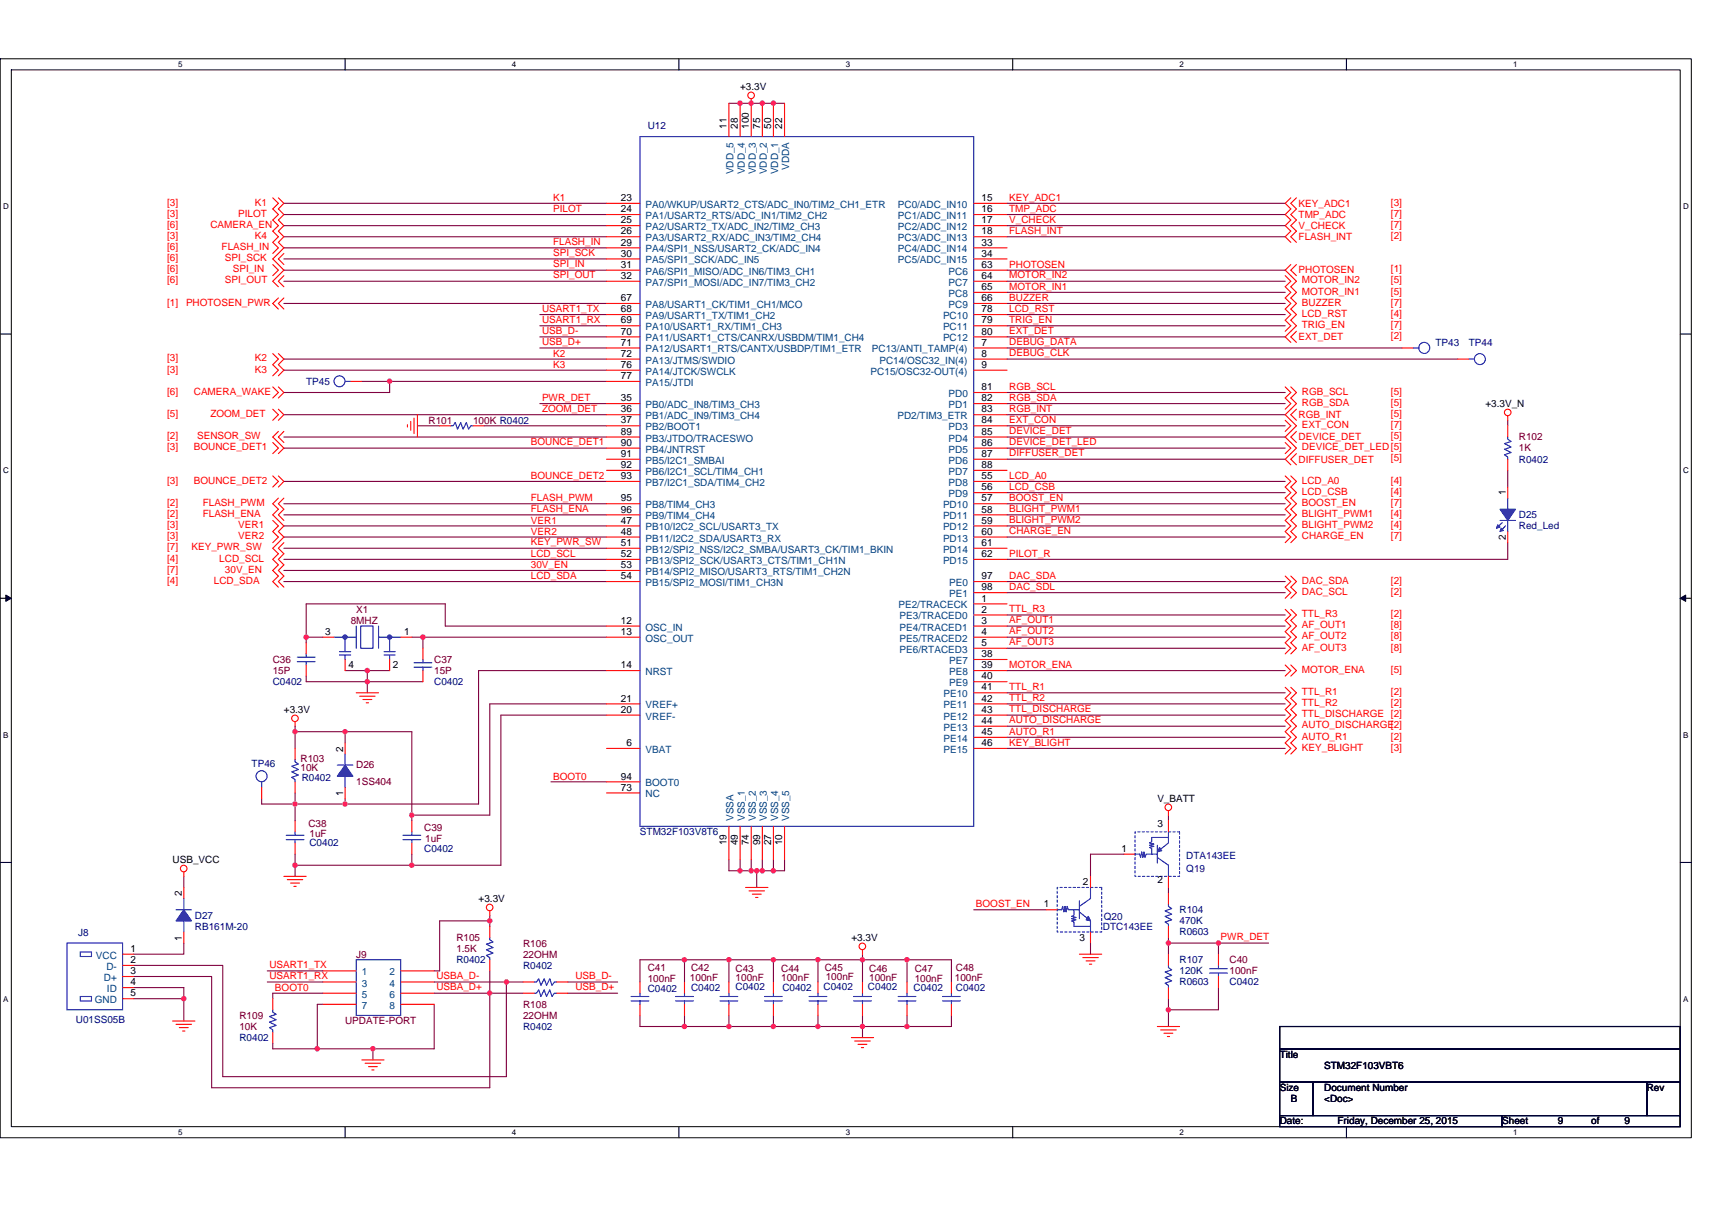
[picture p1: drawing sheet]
<svg xmlns="http://www.w3.org/2000/svg" width="297mm" height="210mm" viewBox="0 0 297 210" stroke-linecap="round" stroke-linejoin="round" font-family="sans-serif">
<path d="M0 10.2h293.5v187.2h-293.5zM2 12.1h289.5v183.4h-289.5z" fill="none" stroke="#000" stroke-width=".17"/>
<g fill="#fff">
<path d="M30.9 10.4h.8v1.6h-.8z"/>
<path d="M30.9 195.7h.8v1.6h-.8z"/>
</g>
<path d="M59.9 10.2v1.9M59.9 195.5v1.9" fill="none" stroke="#000" stroke-width=".19"/>
<g fill="#fff">
<path d="M88.8 10.4h.8v1.6h-.8z"/>
<path d="M88.8 195.7h.8v1.6h-.8z"/>
</g>
<path d="M117.8 10.2v1.9M117.8 195.5v1.9" fill="none" stroke="#000" stroke-width=".19"/>
<g fill="#fff">
<path d="M146.7 10.4h.8v1.6h-.8z"/>
<path d="M146.7 195.7h.8v1.6h-.8z"/>
</g>
<path d="M175.7 10.2v1.9M175.7 195.5v1.9" fill="none" stroke="#000" stroke-width=".19"/>
<g fill="#fff">
<path d="M204.7 10.4h.7v1.6h-.7z"/>
<path d="M204.7 195.7h.7v1.6h-.7z"/>
</g>
<path d="M233.6 10.2v1.9M233.6 195.5v1.9" fill="none" stroke="#000" stroke-width=".19"/>
<g fill="#fff">
<path d="M262.6 10.4h.7v1.6h-.7z"/>
<path d="M262.6 195.7h.7v1.6h-.7z"/>
<path d="M.5 35.1h1v1.5h-1z"/>
<path d="M292 35.1h1v1.5h-1z"/>
<path d="M.5 80.9h1v1.5h-1z"/>
<path d="M292 80.9h1v1.5h-1z"/>
</g>
<path d="M0 58h2M291.5 58h2" fill="none" stroke="#000" stroke-width=".19"/>
<g fill="#fff">
<path d="M.5 126.7h.9v1.6h-.9z"/>
<path d="M292 126.7h.9v1.6h-.9z"/>
</g>
<path d="M0 103.8h2M291.5 103.8h2" fill="none" stroke="#000" stroke-width=".19"/>
<path d="M1 103.3l1 .5-1 .6zM291.5 103.8l1-.5v1.1z" fill="#000" stroke="#000" stroke-width=".17"/>
<g fill="#fff">
<path d="M.5 172.6h.9v1.5h-.9z"/>
<path d="M292 172.6h.9v1.5h-.9z"/>
</g>
<path d="M0 149.7h2M291.5 149.7h2M222 178.1h69.5v3.9h-69.5zM222 182h69.5v5.8h-69.5zM222 187.8h5.8v5.8h-5.8zM222 193.6h38.6v1.9h-38.6zM227.8 187.8h57.9v5.8h-57.9zM260.6 193.6h30.9v1.9h-30.9zM285.7 187.8h5.8v5.8h-5.8z" fill="none" stroke="#000" stroke-width=".19"/>
<g fill="none" stroke="#800040" stroke-width=".19">
<path d="M136.1 17.9h-9.6M49.3 39.2h55.9M49.3 37.2h55.9M49.3 35.3h55.9M174.7 35.3h48.3M174.7 39.2h48.3M174.7 37.2h48.3M49.3 41.1h55.9M49.3 52.7h55.9M49.3 48.8h55.9M49.3 44.9h55.9M49.3 43h55.9"/>
<path d="M49.3 46.9h55.9M93.7 54.6h11.5M93.7 56.5h11.5M93.7 58.5h11.5M174.7 41.1h48.3M174.7 52.7h48.3M174.7 46.9h48.3M174.7 48.8h48.3M174.7 50.7h48.3M174.7 54.6h48.3M174.7 56.5h48.3M174.7 58.5h48.3"/>
<path d="M49.3 75.8h55.9M49.3 77.8h55.9M49.3 72h55.9M49.3 64.2h55.9M49.3 62.3h55.9M62.8 66.2h4.8M67.6 66.2v1.9h-18.3M67.6 66.2h37.6M72.4 73.9h3.9M84 73.9h21.2M93.7 70h11.5M93.7 60.4h11.5"/>
<path d="M174.7 62.3h78.2M174.7 73.9h48.3M174.7 79.7h48.3M174.7 77.8h48.3M174.7 75.8h48.3M174.7 72h48.3M174.7 70h48.3M174.7 68.1h48.3M174.7 60.4h68.6M261.6 72.9v1M49.3 93.2h55.9M49.3 91.3h55.9"/>
<path d="M49.3 97.1h55.9M49.3 83.5h55.9M49.3 99h55.9M49.3 95.1h55.9M49.3 87.4h55.9M49.3 89.3h55.9M174.7 93.2h48.3M174.7 87.4h48.3M174.7 83.5h48.3M174.7 85.5h48.3M174.7 89.3h48.3M174.7 91.3h48.3"/>
<path d="M261.6 94.2v2.9h-86.9M261.6 81.6v2.9M49.3 100.9h55.9M53.1 110.6v.9M53.1 117.3v1h10.6M53.1 110.6h2.9M59.9 116.4h3.8M63.7 118.3h9.7M63.7 116.4v1.9M63.7 118.3v1.9M63.7 116.4h3.9M71.5 110.6h1.9"/>
<path d="M73.4 110.6h31.8M73.4 110.6v1.9M105.2 116.4h-22.2v23.1h-23.1M105.2 108.6h-27.9v-3.8h-24.2v5.8M174.7 116.4h48.3M174.7 112.5h48.3M174.7 110.6h48.3M174.7 108.6h48.3M174.7 106.7h48.3M174.7 100.9h48.3M174.7 102.8h48.3M45.4 138.6v.9h5.8"/>
<path d="M51.2 139.5h8.7M51.2 127v2.9M51.2 137.6v1.9M51.2 126v1M51.2 139.5v2.9M51.2 127h8.7M59.9 138.6v.9M59.9 127h11.6v14.5M59.9 127v1.9M95.6 135.7h9.6M105.2 122.2h-20.2v19.3h-13.5M105.2 124.1h-18.3v26.1h-15.4"/>
<path d="M174.7 126h48.3M174.7 120.2h48.3M174.7 122.2h48.3M174.7 124.1h48.3M174.7 129.9h48.3M174.7 128h48.3M31.9 152.1v1.9M51.2 150.2h20.3M51.2 150.2v1.9M51.2 148.2v2M71.5 141.5v.9M71.5 148.2v2"/>
<path d="M85 158.8v1M85 159.8h-8.7v8.7h-1M85 159.8v1M126.5 149.2v1.9h1.9M128.4 149.2v1.9M128.4 151.1h1.9M130.3 149.2v1.9M130.3 151.1h1M131.3 151.1h1M131.3 151.1v2.9M132.3 151.1h1.9M132.3 149.2v1.9"/>
<path d="M134.2 149.2v1.9M136.1 149.2v1.9h-1.9M168.9 157.9h12.6M195 148.2h-5.8v3.9M202.7 141.5v.9M202.7 154v1M23.2 171.4h8.7v1.9M23.2 173.3h8.7M23.2 169.5h13.5v19.3h48.3v-16.4M23.2 167.5h15.4v19.3h49.3v-16.4M31.9 163.7v1.9h-8.7M31.9 173.3v3.9"/>
<path d="M46.4 170.4h9.6M46.4 168.5h9.6M56 174.3h-.9v7.7M56 172.4h-8.7v.9M75.3 172.4h9.7M75.3 170.4h12.6M75.3 174.3v7.7h-10.6M85 168.5v3.9M85 172.4h5.8M87.9 170.4h2.9M98.5 170.4h8.7M98.5 172.4h8.7"/>
<path d="M111 176.2v1.9h7.8M118.8 166.6h7.7M118.8 178.1h7.7M118.8 166.6h-7.8v3.8M118.8 166.6v3.8M118.8 176.2v1.9M126.5 166.6h7.7M126.5 176.2v1.9h7.7M126.5 166.6v3.8M134.2 176.2v1.9M134.2 166.6h7.7M134.2 178.1h7.7"/>
<path d="M134.2 166.6v3.8M141.9 176.2v1.9M141.9 178.1h7.7v2M141.9 166.6h7.7M141.9 166.6v3.8M149.6 166.6h15.5v3.8M149.6 176.2v1.9h7.8M149.6 165.6v1M149.6 166.6v3.8M157.4 176.2v1.9M157.4 166.6v3.8M165.1 176.2v1.9h-7.7"/>
<path d="M189.2 163.7v1.9M202.7 163.7h8.7M202.7 163.7v1.9M202.7 173.3v1.9M202.7 175.2v2.9M202.7 162.7v1M211.4 163.7v1.9M211.4 171.4v3.8h-8.7M211.4 163.7h8.7M47.3 181v1h7.8M55.1 182h9.6M64.7 182v1.9"/>
</g>
<g fill="#f0f" stroke="#f0f" stroke-width=".19">
<circle cx="51.2" cy="127" r=".38"/>
<circle cx="118.7" cy="166.5" r=".38"/>
<circle cx="126.5" cy="166.5" r=".38"/>
<circle cx="118.7" cy="178.1" r=".38"/>
<circle cx="157.4" cy="178.1" r=".38"/>
<circle cx="149.6" cy="178.1" r=".38"/>
<circle cx="141.9" cy="178.1" r=".38"/>
<circle cx="134.2" cy="178.1" r=".38"/>
<circle cx="126.5" cy="178.1" r=".38"/>
<circle cx="134.2" cy="166.5" r=".38"/>
<circle cx="149.6" cy="166.5" r=".38"/>
<circle cx="141.9" cy="166.5" r=".38"/>
<circle cx="128.4" cy="151.1" r=".38"/>
<circle cx="130.3" cy="151.1" r=".38"/>
<circle cx="131.3" cy="151.1" r=".38"/>
<circle cx="132.2" cy="17.9" r=".38"/>
<circle cx="134.2" cy="17.9" r=".38"/>
<circle cx="130.3" cy="17.9" r=".38"/>
<circle cx="128.4" cy="17.9" r=".38"/>
<circle cx="73.4" cy="110.6" r=".38"/>
<circle cx="51.2" cy="150.1" r=".38"/>
<circle cx="134.2" cy="151.1" r=".38"/>
<circle cx="132.2" cy="151.1" r=".38"/>
<circle cx="53.1" cy="110.6" r=".38"/>
<circle cx="63.7" cy="118.3" r=".38"/>
<circle cx="63.7" cy="116.4" r=".38"/>
<circle cx="71.4" cy="150.1" r=".38"/>
<circle cx="71.4" cy="141.5" r=".38"/>
<circle cx="59.9" cy="127" r=".38"/>
<circle cx="59.9" cy="139.5" r=".38"/>
<circle cx="202.7" cy="163.6" r=".38"/>
<circle cx="211.4" cy="163.6" r=".38"/>
<circle cx="202.7" cy="175.2" r=".38"/>
<circle cx="55" cy="182" r=".38"/>
<circle cx="64.7" cy="182" r=".38"/>
<circle cx="85" cy="159.8" r=".38"/>
<circle cx="51.2" cy="139.5" r=".38"/>
<circle cx="157.4" cy="166.5" r=".38"/>
<circle cx="67.6" cy="66.2" r=".38"/>
<circle cx="85" cy="172.3" r=".38"/>
<circle cx="87.9" cy="170.4" r=".38"/>
<circle cx="31.9" cy="173.3" r=".38"/>
</g>
<g fill="none" stroke="#f00" stroke-width=".19">
<path d="M126.5 17.9v5.8M128.4 17.9v5.8M130.3 17.1v6.6M132.3 17.9v5.8M134.2 17.9v5.8M136.1 17.9v5.8M47.3 34.3l1 1-1 1 1 .9-1 1 1 1-1 .9 1 1-1 1 1 .9-1 1M48.3 34.3l1 1-1 1 1 .9-1 1 1 1-1 .9 1 1-1 1 1 .9-2 1.9 2 2-2 1.9 1 1M105.2 35.3h5.8M105.2 37.2h5.8M105.2 39.2h5.8M168.9 35.3h5.8"/>
<path d="M168.9 37.2h5.8M168.9 39.2h5.8M224 34.3l-1 1 1 1-1 .9 1 1-1 1 1 .9-1 1 1 1M224.9 34.3l-.9 1 .9 1-.9 .9 .9 1-.9 1 .9 .9-.9 1 .9 1M47.3 45.9l1 1-1 .9M48.3 51.7l-1 1 1 .9M49.3 44l-1 .9 1 1M49.3 47.8l-1 1 1 1M49.3 51.7l-1 1 1 .9M105.2 41.1h5.8M105.2 43h5.8M105.2 44.9h5.8"/>
<path d="M105.2 46.9h5.8M105.2 48.8h5.8M105.2 58.5h5.8M105.2 56.5h5.8M105.2 54.6h5.8M105.2 52.7h5.8M168.9 41.1h5.8M168.9 43h5.8M168.9 44.9h5.8M168.9 58.5h5.8M168.9 56.5h5.8M168.9 54.6h5.8"/>
<path d="M168.9 52.7h5.8M168.9 50.7h5.8M168.9 48.8h5.8M168.9 46.9h5.8M223 47.8l1 1-1 1 1 .9-1 1 1 1-1 .9 1 1-1 1 1 .9-1 1M224 45.9l-1 1 1.9 1.9-.9 1 .9 .9-.9 1 .9 1-.9 .9 .9 1-.9 1 .9 .9-1.9 2 1 .9M224.9 45.9l-.9 1 .9 .9M224.9 57.5l-.9 1 .9 .9M47.3 61.4l1 .9-1 1 1 .9-1 1M47.3 71l1 1-1 .9M47.3 76.8l1 1-1 .9M47.3 67.1l1 1-1 1"/>
<path d="M48.3 61.4l1 .9-1 1 1 .9-1 1M48.3 71l1 1-1 .9M48.3 67.1l1 1-1 1M48.3 74.9l-1 .9 2 2-1 .9M49.3 74.9l-1 .9 1 1M60.9 66.2h1.9M70.7 73.7v.4M71.3 73.1v1.6M71.8 72.6v2.6M72.4 72v3.8M76.3 73.9h1.9M82.1 73.9h1.9"/>
<path d="M105.2 70h5.8M105.2 72h5.8M105.2 73.9h5.8M105.2 79.7h5.8M105.2 77.8h5.8M105.2 75.8h5.8M105.2 66.2h5.8M105.2 64.2h5.8M105.2 62.3h5.8M105.2 60.4h5.8M168.9 60.4h5.8M168.9 62.3h5.8"/>
<path d="M168.9 64.2h5.8M168.9 79.7h5.8M168.9 77.8h5.8M168.9 75.8h5.8M168.9 73.9h5.8M168.9 72h5.8M168.9 70h5.8M168.9 68.1h5.8M223 67.1l1 1-1 1 1 .9-1 1M223 72.9l1 1-1 1M223 76.8l1 1-1 .9M224 67.1l.9 1-.9 1 .9 .9-1.9 2 1.9 1.9-1.9 1.9 1.9 2-1.9 1.9 1 1"/>
<path d="M224.9 71l-.9 1 .9 .9M224.9 74.9l-.9 .9 .9 1M224.9 78.7l-.9 1 .9 1M243.3 60.4h1.9M252.9 62.3h1.9M261.6 72.2v.7M261.6 73.9v1.9M261.6 79.7v1.9M47.3 82.6l1 .9-1 1M47.3 90.3l1 1-1 .9 1 1-1 1M48.3 82.6l1 .9-1 1M48.3 86.4l-1 1 1 1-1 .9 2 2-1 .9 1 1-2 1.9 1 1-1 1 1 .9-1 1 1 1-1 .9 1 1"/>
<path d="M49.3 86.4l-1 1 1 1-1 .9 1 1M49.3 94.2l-1 .9 1 1-1 1 1 .9-1 1 1 1-1 .9 1 1M105.2 91.3h5.8M105.2 93.2h5.8M105.2 89.3h5.8M105.2 87.4h5.8M105.2 83.5h5.8M105.2 81.6h5.8M105.2 99h5.8M105.2 97.1h5.8M105.2 95.1h5.8M168.9 81.6h5.8"/>
<path d="M168.9 97.1h5.8M168.9 95.1h5.8M168.9 93.2h5.8M168.9 91.3h5.8M168.9 89.3h5.8M168.9 87.4h5.8M168.9 85.5h5.8M168.9 83.5h5.8M223 82.6l1 .9-1 1 1 1-1 .9 1 1-1 1 1 .9-1 1 1 1-1 .9 1 1-1 1M223 100l1 .9-1 1 1 .9-1 1M224 82.6l.9 .9-.9 1 .9 1-.9 .9 .9 1-.9 1 .9 .9-.9 1 .9 1-.9 .9 .9 1-.9 1M224 100l.9 .9-.9 1 .9 .9-.9 1"/>
<path d="M261.6 84.5v1.9M261.6 92.2v2M53.1 111.5v2M53.1 115.4v1.9M56 110.6h2M59.9 114.4v2M67.6 114.4v2M69.5 110.6h2M73.4 112.5v1.9M73.4 116.4v1.9M105.2 108.6h5.8M105.2 110.6h5.8"/>
<path d="M105.2 116.4h5.8M105.2 100.9h5.8M168.9 104.8h5.8M168.9 106.7h5.8M168.9 108.6h5.8M168.9 110.6h5.8M168.9 112.5h5.8M168.9 114.4h5.8M168.9 116.4h5.8M168.9 118.3h5.8M168.9 102.8h5.8M168.9 100.9h5.8"/>
<path d="M223 105.7l1 1-1 1 1 .9-1 1 1 1-1 .9 1 1-1 1M223 115.4l1 1-1 .9M223 119.3l1 .9-1 1 1 1-1 .9 1 1-1 1 1 .9-1 1 1 1-1 .9 1 1-1 1M224 105.7l.9 1-.9 1 .9 .9-.9 1 .9 1-.9 .9 .9 1-.9 1M224 115.4l.9 1-.9 .9M224 119.3l.9 .9-.9 1 .9 1-.9 .9 .9 1-.9 1 .9 .9-.9 1 .9 1-.9 .9 .9 1-.9 1M45.4 136.6v2M51.2 135.7v1.9M51.2 129.9v1.9M51.2 125.2v.8M59.9 136.6v2M59.9 128.9v2"/>
<path d="M61.8 120.2h3.9M62.4 120.8h2.7M63 121.4h1.5M63.5 122h.4M105.2 129.9h5.8M105.2 124.1h5.8M105.2 122.2h5.8M105.2 135.7h5.8M105.2 137.6h5.8M168.9 120.2h5.8M168.9 122.2h5.8M168.9 124.1h5.8"/>
<path d="M168.9 126h5.8M168.9 128h5.8M168.9 129.9h5.8M31.9 151.3v.8M31.9 154v1.9M49.3 152.1h3.8M49.8 152.7h2.7M50.4 153.2h1.6M51 153.8h.4M51.2 142.4v2M51.2 146.3v1.9M71.5 142.4v2"/>
<path d="M71.5 146.3v1.9M85 158.1v.7M126.5 143.4v5.8M128.4 143.4v5.8M129.4 154h3.8M130 154.6h2.6M130.3 143.4v5.8M130.5 155.2h1.6M131.1 155.7h.4M132.3 143.4v5.8M134.2 143.4v5.8M136.1 143.4v5.8"/>
<path d="M181.5 157.9h1.9M189.2 152.1v1.9M195 148.2h1.9M202.7 140.7v.8M202.7 155v1.9M202.7 152.1v1.9M202.7 142.4v2M21.3 165.6h1.9M21.3 167.5h1.9M21.3 169.5h1.9M21.3 171.4h1.9M21.3 173.3h1.9"/>
<path d="M29.9 177.2h3.9M30.5 177.8h2.7M31.1 178.3h1.6M31.7 178.9h.4M31.9 161.7v2M47.3 179.1v1.9M47.3 173.3v1.9M56 168.5h5.8M56 170.4h5.8M56 172.4h5.8M56 174.3h5.8M69.5 168.5h5.8"/>
<path d="M69.5 170.4h5.8M69.5 172.4h5.8M69.5 174.3h5.8M85 166.6v1.9M85 160.8v1.9M90.8 170.4h1.9M90.8 172.4h1.9M96.6 170.4h1.9M96.6 172.4h1.9M111 170.4v2M111 174.3v1.9M118.8 170.4v2"/>
<path d="M118.8 174.3v1.9M126.5 170.4v2M126.5 174.3v1.9M134.2 170.4v2M134.2 174.3v1.9M141.9 170.4v2M141.9 174.3v1.9M149.6 164.8v.8M149.6 170.4v2M149.6 174.3v1.9M157.4 170.4v2M157.4 174.3v1.9"/>
<path d="M165.1 170.4v2M165.1 174.3v1.9M187.3 165.6h3.9M187.9 166.2h2.7M188.4 166.8h1.6M189 167.3h.4M189.2 161.7v2M200.8 178.1h3.9M201.4 178.7h2.7M201.9 179.3h1.6M202.5 179.9h.4M202.7 160.8v1.9"/>
<path d="M202.7 165.6v1.9M202.7 171.4v1.9M211.4 169.5v1.9M211.4 165.6v1.9M62.8 183.9h3.8M63.3 184.5h2.8M63.9 185.1h1.6M64.5 185.7h.4M147.7 180.1h3.9M148.3 180.7h2.7M148.9 181.2h1.5M149.5 181.8h.3"/>
<circle cx="130.3" cy="16.5" r=".57"/>
<circle cx="261.6" cy="71.6" r=".57"/>
<circle cx="51.2" cy="124.7" r=".57"/>
<circle cx="31.9" cy="150.7" r=".57"/>
<circle cx="85" cy="157.5" r=".57"/>
<circle cx="202.7" cy="140.1" r=".57"/>
<circle cx="149.6" cy="164.2" r=".57"/>
</g>
<g fill="none" stroke="#00f" stroke-width=".19">
<path d="M111 23.7h57.9v119.7h-57.9zM59.9 66.2h1M78.2 73.9h.4l.4-.6 .4 1.2 .5-1.2 .4 1.2 .6-1.2 .4 1.2 .4-.6h.4M245.2 60.4h1M254.8 62.3h1M261.6 75.8v.4l.6 .4-1.2 .4 1.2 .6-1.2 .4 1.2 .5-1.2 .4 .6 .4v.4M260.3 90.3h2.6M260.6 90.7l-.9 1M261.2 91.3l-.9 .9M261.6 90.3v1.9M261.6 86.4v2M51.6 114h3.1"/>
<path d="M51.6 114.8h3.1M53.1 114.8v.6M53.1 113.5v.5M58 110.6h3.8M58.9 113.1h2M58.9 113.7h2M59.9 110.6v2.5M59.9 113.7v.7M61.8 108.6v3.9M62.6 108.6h2.1v3.9h-2.1zM65.7 108.6v3.9M65.7 110.6h3.8"/>
<path d="M66.6 113.1h2M66.6 113.7h2M67.6 110.6v2.5M67.6 113.7v.7M71.8 115h3.1M71.8 115.8h3.1M73.4 115.8v.6M73.4 114.4v.6M45.4 135.7v.9M51.2 131.8v.4l.6 .4-1.2 .4 1.2 .5-1.2 .4 1.2 .6-1.2 .4 .6 .4v.4M58.5 132.8h2.7M59.9 130.9v1.9"/>
<path d="M59.9 134.7v1.9M30.5 157.9h2.7M31.9 155.9v2M31.9 159.8v1.9M49.7 144.9h3M49.7 145.7h3M51.2 145.7v.6M51.2 144.4v.5M69.9 144.9h3.1M69.9 145.7h3.1M71.5 145.7v.6M71.5 144.4v.5"/>
<path d="M183.4 157.9h.8l.2-.6 .2 1 .2-1 .2 1 .2-1 .2 .6h1.9M186.3 157.9v.9l-.4 .2 .8 .2-.8 .2 .8 .2-.8 .2 .4 .2v.8h2.9M187.3 156.3v3.1M187.3 158.3l1.9 1.5v1.9M189.2 154v1.9l-1.9 1.4M196.9 148.2h.8l.2 .6 .2-1 .2 1 .2-1 .2 1 .2-.6h1.9M200.8 146.7v3.1M200.8 148.8l1.9 1.4v1.9M202.7 145.3h-2.9v.8l-.3 .2 .7 .2-.7 .2 .7 .2-.7 .2 .3 .2v.9M202.7 156.9v.4l.6 .4-1.2 .4 1.2 .5-1.2 .4 1.2 .6-1.2 .4 .6 .4v.4M202.7 144.4v1.9l-1.9 1.5M11.6 163.7h9.7v11.5h-9.7z"/>
<path d="M13.9 165.2h2v.8h-2zM13.9 172.9h2v.8h-2zM47.3 175.2v.4l.6 .4-1.1 .4 1.1 .6-1.1 .4 1.1 .5-1.1 .4 .5 .4v.4M61.8 166.6h7.7v9.6h-7.7zM85 162.7v.4l.6 .4-1.2 .4 1.2 .5-1.2 .4 1.2 .6-1.2 .4 .6 .4v.4M92.7 170.4h.4l.4-.6 .3 1.2 .6-1.2 .4 1.2 .6-1.2 .4 1.2 .4-.6h.4M92.7 172.4h.4l.4-.6 .3 1.1 .6-1.1 .4 1.1 .6-1.1 .4 1.1 .4-.5h.4M109.5 172.9h3.1M109.5 173.7h3.1M111 173.7v.6M111 172.4v.5M117.2 172.9h3.1"/>
<path d="M117.2 173.7h3.1M118.8 173.7v.6M118.8 172.4v.5M124.9 172.9h3.1M124.9 173.7h3.1M126.5 173.7v.6M126.5 172.4v.5M132.6 172.9h3.1M132.6 173.7h3.1M134.2 173.7v.6M134.2 172.4v.5M140.4 172.9h3.1"/>
<path d="M140.4 173.7h3.1M141.9 173.7v.6M141.9 172.4v.5M148.1 172.9h3.1M148.1 173.7h3.1M149.6 173.7v.6M149.6 172.4v.5M155.8 172.9h3.1M155.8 173.7h3.1M157.4 173.7v.6M157.4 172.4v.5M163.5 172.9h3.1"/>
<path d="M163.5 173.7h3.1M165.1 173.7v.6M165.1 172.4v.5M202.7 167.5v.4l.6 .4-1.2 .4 1.2 .6-1.2 .4 1.2 .5-1.2 .4 .6 .4v.4M209.9 168.9h3.1M209.9 168.1h3.1M211.4 167.5v.6M211.4 168.9v.6"/>
<circle cx="58.9" cy="66.2" r=".95"/>
<circle cx="247.1" cy="60.4" r=".96"/>
<circle cx="256.8" cy="62.3" r=".95"/>
<circle cx="45.4" cy="134.7" r=".96"/>
</g>
<g fill="#00f" stroke="#00f" stroke-width=".19">
<path d="M31.9 157.9l1.3 1.9h-2.7z" fill-rule="evenodd"/>
<path d="M188.8 159l.4 .8-.8-.2z" fill-rule="evenodd"/>
<path d="M201.2 147.1l.4 .5-.8 .2z" fill-rule="evenodd"/>
<path d="M260.3 88.4h2.6l-1.3 1.9z" fill-rule="evenodd"/>
<path d="M259.9 91.1l.4 .4-.6 .2z" fill-rule="evenodd"/>
<path d="M260.5 91.7l.3 .4-.5 .1z" fill-rule="evenodd"/>
<path d="M59.9 132.8l1.3 1.9h-2.7z" fill-rule="evenodd"/>
<circle cx="67.6" cy="110.6" r=".38"/>
<circle cx="59.9" cy="110.6" r=".38"/>
</g>
<path d="M183.4 154h7.8v7.7h-7.8zM196.9 144.4h7.8v7.7h-7.8z" fill="none" stroke="#00f" stroke-width=".19" stroke-dasharray=".4 .4"/>
<g font-size="1.7">
<text x="128.4" y="15.6">+3.3V</text>
<text x="126.1" y="22.4" transform="rotate(-90 126.1 22.4)">11</text>
<text x="128" y="22.4" transform="rotate(-90 128 22.4)">28</text>
<text x="129.9" y="22.4" transform="rotate(-90 129.9 22.4)">100</text>
<text x="131.9" y="22.4" transform="rotate(-90 131.9 22.4)">75</text>
<text x="133.8" y="22.4" transform="rotate(-90 133.8 22.4)">50</text>
<text x="135.7" y="22.4" transform="rotate(-90 135.7 22.4)">22</text>
<text x="107.7" y="34.9">23</text>
<text x="170.3" y="34.9">15</text>
<text x="107.7" y="36.8">24</text>
<text x="107.7" y="38.8">25</text>
<text x="107.7" y="40.7">26</text>
<text x="170.3" y="36.8">16</text>
<text x="170.3" y="38.8">17</text>
<text x="170.3" y="40.7">18</text>
<text x="107.7" y="42.6">29</text>
<text x="107.7" y="44.5">30</text>
<text x="107.7" y="46.5">31</text>
<text x="170.3" y="46.5">63</text>
<text x="170.3" y="42.6">33</text>
<text x="170.3" y="44.5">34</text>
<text x="107.7" y="48.4">32</text>
<text x="107.7" y="52.3">67</text>
<text x="170.3" y="52.3">66</text>
<text x="170.3" y="50.3">65</text>
<text x="170.3" y="48.4">64</text>
<text x="107.7" y="60">71</text>
<text x="107.7" y="58.1">70</text>
<text x="107.7" y="56.1">69</text>
<text x="107.7" y="54.2">68</text>
<text x="170.3" y="60">7</text>
<text x="170.3" y="58.1">80</text>
<text x="170.3" y="56.1">79</text>
<text x="170.3" y="54.2">78</text>
<text x="107.7" y="65.8">77</text>
<text x="107.7" y="63.8">76</text>
<text x="107.7" y="61.9">72</text>
<text x="170.3" y="61.9">8</text>
<text x="170.3" y="63.8">9</text>
<text x="107.7" y="69.6">35</text>
<text x="107.7" y="71.6">36</text>
<text x="170.3" y="69.6">82</text>
<text x="170.3" y="67.7">81</text>
<text x="170.3" y="71.6">83</text>
<text x="257.7" y="70.6">+3.3V_N</text>
<text x="107.7" y="73.5">37</text>
<text x="107.7" y="77.4">90</text>
<text x="107.7" y="75.4">89</text>
<text x="170.3" y="77.4">86</text>
<text x="170.3" y="75.4">85</text>
<text x="170.3" y="73.5">84</text>
<text x="107.7" y="83.1">93</text>
<text x="107.7" y="81.2">92</text>
<text x="107.7" y="79.3">91</text>
<text x="170.3" y="81.2">88</text>
<text x="170.3" y="79.3">87</text>
<text x="170.3" y="83.1">55</text>
<text x="107.7" y="88.9">96</text>
<text x="107.7" y="87">95</text>
<text x="170.3" y="85.1">56</text>
<text x="170.3" y="88.9">58</text>
<text x="170.3" y="87">57</text>
<text x="261.3" y="85.9" transform="rotate(-90 261.3 85.9)">1</text>
<text x="107.7" y="90.9">47</text>
<text x="107.7" y="92.8">48</text>
<text x="107.7" y="94.7">51</text>
<text x="170.3" y="94.7">61</text>
<text x="170.3" y="92.8">60</text>
<text x="170.3" y="90.9">59</text>
<text x="261.3" y="93.8" transform="rotate(-90 261.3 93.8)">2</text>
<text x="107.7" y="100.5">54</text>
<text x="107.7" y="98.6">53</text>
<text x="107.7" y="96.7">52</text>
<text x="170.3" y="100.5">97</text>
<text x="170.3" y="96.7">62</text>
<text x="170.3" y="106.3">2</text>
<text x="170.3" y="102.4">98</text>
<text x="170.3" y="104.4">1</text>
<text x="56.4" y="110.2">3</text>
<text x="70.1" y="110.2">1</text>
<text x="107.7" y="108.2">12</text>
<text x="107.7" y="110.2">13</text>
<text x="170.3" y="108.2">3</text>
<text x="170.3" y="110.2">4</text>
<text x="170.3" y="112.1">5</text>
<text x="60.4" y="116">4</text>
<text x="68.2" y="116">2</text>
<text x="107.7" y="116">14</text>
<text x="170.3" y="119.8">41</text>
<text x="170.3" y="114">38</text>
<text x="170.3" y="116">39</text>
<text x="170.3" y="117.9">40</text>
<text x="49.3" y="123.7">+3.3V</text>
<text x="107.7" y="123.7">20</text>
<text x="107.7" y="121.8">21</text>
<text x="170.3" y="121.8">42</text>
<text x="170.3" y="123.7">43</text>
<text x="170.3" y="125.6">44</text>
<text x="59.6" y="130.5" transform="rotate(-90 59.6 130.5)">2</text>
<text x="108.7" y="129.5">6</text>
<text x="170.3" y="127.6">45</text>
<text x="170.3" y="129.5">46</text>
<text x="107.7" y="135.3">94</text>
<text x="107.7" y="137.2">73</text>
<text x="59.6" y="138.2" transform="rotate(-90 59.6 138.2)">1</text>
<text x="200.8" y="139.1">V_BATT</text>
<text x="200.8" y="143.6">3</text>
<text x="29.9" y="149.8">USB_VCC</text>
<text x="126.1" y="146.7" transform="rotate(-90 126.1 146.7)">19</text>
<text x="128" y="146.7" transform="rotate(-90 128 146.7)">49</text>
<text x="129.9" y="146.7" transform="rotate(-90 129.9 146.7)">74</text>
<text x="131.9" y="146.7" transform="rotate(-90 131.9 146.7)">99</text>
<text x="133.8" y="146.7" transform="rotate(-90 133.8 146.7)">27</text>
<text x="135.7" y="146.7" transform="rotate(-90 135.7 146.7)">10</text>
<text x="194.6" y="147.8">1</text>
<text x="31.6" y="155.6" transform="rotate(-90 31.6 155.6)">2</text>
<text x="187.9" y="153.6">2</text>
<text x="200.8" y="153.2">2</text>
<text x="83" y="156.5">+3.3V</text>
<text x="181.1" y="157.5">1</text>
<text x="22.6" y="167.1">2</text>
<text x="22.6" y="165.2">1</text>
<text x="31.6" y="163.3" transform="rotate(-90 31.6 163.3)">1</text>
<text x="147.7" y="163.3">+3.3V</text>
<text x="187.3" y="163.3">3</text>
<text x="22.6" y="171">4</text>
<text x="22.6" y="172.9">5</text>
<text x="22.6" y="169.1">3</text>
<text x="222" y="183.6">Title</text>
<text x="229.8" y="185.5">STM32F103VBT6</text>
<text x="222" y="189.3">Size</text>
<text x="224" y="191.3">B</text>
<text x="229.8" y="189.3">Document Number</text>
<text x="229.8" y="191.3">&lt;Doc&gt;</text>
<text x="285.7" y="189.3">Rev</text>
<text x="222" y="195.1">Date:</text>
<text x="232.1" y="195.1">Friday, December 25, 2015</text>
<text x="260.6" y="195.1">Sheet</text>
<text x="270.3" y="195.1">9</text>
<text x="276.1" y="195.1">of</text>
<text x="281.9" y="195.1">9</text>
</g>
<g font-size="1.7" fill="#000080">
<text x="112.4" y="22.4">U12</text>
<text x="249.1" y="60">TP43</text>
<text x="254.8" y="60">TP44</text>
<text x="53.1" y="66.8">TP45</text>
<text x="263.5" y="80.3">R0402</text>
<text x="263.5" y="89.9">D25</text>
<text x="263.5" y="91.9">Red_Led</text>
<text x="47.3" y="118.9">C0402</text>
<text x="75.3" y="118.9">C0402</text>
<text x="43.7" y="133.2">TP46</text>
<text x="52.3" y="135.5">R0402</text>
<text x="53.7" y="146.9">C0402</text>
<text x="73.6" y="147.8">C0402</text>
<text x="111" y="144.9">STM32F103V8T6</text>
<text x="205.8" y="149">DTA143EE</text>
<text x="205.8" y="151.3">Q19</text>
<text x="33.8" y="159.4">D27</text>
<text x="33.8" y="161.4">RB161M-20</text>
<text x="191.3" y="161.4">DTC143EE</text>
<text x="191.5" y="159.6">Q20</text>
<text x="204.7" y="158.5">R104</text>
<text x="204.7" y="160.4">470K</text>
<text x="13.5" y="162.5">J8</text>
<text x="79.2" y="167.1">R0402</text>
<text x="204.7" y="162.3">R0603</text>
<text x="204.7" y="167.1">R107</text>
<text x="90.8" y="168.1">R0402</text>
<text x="112.4" y="172.2">C0402</text>
<text x="119.9" y="172">C0402</text>
<text x="127.6" y="171.8">C0402</text>
<text x="135.7" y="172">C0402</text>
<text x="142.9" y="171.8">C0402</text>
<text x="150.6" y="171.8">C0402</text>
<text x="158.5" y="172">C0402</text>
<text x="165.9" y="172">C0402</text>
<text x="204.7" y="169.1">120K</text>
<text x="204.7" y="171">R0603</text>
<text x="213.3" y="171">C0402</text>
<text x="13.2" y="177.6">U01SS05B</text>
<text x="90.8" y="178.7">R0402</text>
<text x="41.5" y="180.7">R0402</text>
</g>
<g font-size="1.7" fill="#004080">
<text x="136.9" y="29.5" transform="rotate(-90 136.9 29.5)">VDDA</text>
<text x="127.3" y="30.2" transform="rotate(-90 127.3 30.2)">VDD_5</text>
<text x="129.2" y="30.2" transform="rotate(-90 129.2 30.2)">VDD_4</text>
<text x="131.1" y="30.2" transform="rotate(-90 131.1 30.2)">VDD_3</text>
<text x="133.1" y="30.2" transform="rotate(-90 133.1 30.2)">VDD_2</text>
<text x="135" y="30.2" transform="rotate(-90 135 30.2)">VDD_1</text>
<text x="112" y="36.1">PA0/WKUP/USART2_CTS/ADC_IN0/TIM2_CH1_ETR</text>
<text x="112" y="38">PA1/USART2_RTS/ADC_IN1/TIM2_CH2</text>
<text x="112" y="39.9">PA2/USART2_TX/ADC_IN2/TIM2_CH3</text>
<text x="112" y="41.9">PA3/USART2_RX/ADC_IN3/TIM2_CH4</text>
<text x="155.8" y="36.1">PC0/ADC_IN10</text>
<text x="155.8" y="38">PC1/ADC_IN11</text>
<text x="155.8" y="39.9">PC2/ADC_IN12</text>
<text x="155.8" y="41.9">PC3/ADC_IN13</text>
<text x="112" y="43.8">PA4/SPI1_NSS/USART2_CK/ADC_IN4</text>
<text x="112" y="45.7">PA5/SPI1_SCK/ADC_IN5</text>
<text x="112" y="47.7">PA6/SPI1_MISO/ADC_IN6/TIM3_CH1</text>
<text x="155.8" y="43.8">PC4/ADC_IN14</text>
<text x="155.8" y="45.7">PC5/ADC_IN15</text>
<text x="164.6" y="47.7">PC6</text>
<text x="112" y="49.6">PA7/SPI1_MOSI/ADC_IN7/TIM3_CH2</text>
<text x="112" y="53.4">PA8/USART1_CK/TIM1_CH1/MCO</text>
<text x="164.6" y="53.4">PC9</text>
<text x="164.6" y="51.5">PC8</text>
<text x="164.6" y="49.6">PC7</text>
<text x="112" y="59.2">PA11/USART1_CTS/CANRX/USBDM/TIM1_CH4</text>
<text x="112" y="57.3">PA10/USART1_RX/TIM1_CH3</text>
<text x="112" y="55.4">PA9/USART1_TX/TIM1_CH2</text>
<text x="163.6" y="59.2">PC12</text>
<text x="163.6" y="57.3">PC11</text>
<text x="163.6" y="55.4">PC10</text>
<text x="112" y="65">PA14/JTCK/SWCLK</text>
<text x="112" y="63.1">PA13/JTMS/SWDIO</text>
<text x="112" y="61.2">PA12/USART1_RTS/CANTX/USBDP/TIM1_ETR</text>
<text x="151.1" y="65">PC15/OSC32-OUT(4)</text>
<text x="151.3" y="61.2">PC13/ANTI_TAMP(4)</text>
<text x="152.6" y="63.1">PC14/OSC32_IN(4)</text>
<text x="112" y="70.8">PB0/ADC_IN8/TIM3_CH3</text>
<text x="112" y="67">PA15/JTDI</text>
<text x="164.6" y="70.8">PD1</text>
<text x="164.6" y="68.9">PD0</text>
<text x="112" y="72.7">PB1/ADC_IN9/TIM3_CH4</text>
<text x="112" y="74.7">PB2/BOOT1</text>
<text x="112" y="76.6">PB3/JTDO/TRACESWO</text>
<text x="155.7" y="72.7">PD2/TIM3_ETR</text>
<text x="164.6" y="76.6">PD4</text>
<text x="164.6" y="74.7">PD3</text>
<text x="112" y="82.4">PB6/I2C1_SCL/TIM4_CH1</text>
<text x="112" y="80.5">PB5/I2C1_SMBAI</text>
<text x="112" y="78.5">PB4/JNTRST</text>
<text x="164.6" y="82.4">PD7</text>
<text x="164.6" y="80.5">PD6</text>
<text x="164.6" y="78.5">PD5</text>
<text x="112" y="88.2">PB8/TIM4_CH3</text>
<text x="112" y="84.3">PB7/I2C1_SDA/TIM4_CH2</text>
<text x="163.6" y="88.2">PD10</text>
<text x="164.6" y="86.3">PD9</text>
<text x="164.6" y="84.3">PD8</text>
<text x="112" y="92.1">PB10/I2C2_SCL/USART3_TX</text>
<text x="112" y="94">PB11/I2C2_SDA/USART3_RX</text>
<text x="112" y="90.1">PB9/TIM4_CH4</text>
<text x="112" y="95.9">PB12/SPI2_NSS/I2C2_SMBA/USART3_CK/TIM1_BKIN</text>
<text x="163.6" y="95.9">PD14</text>
<text x="163.6" y="94">PD13</text>
<text x="163.6" y="92.1">PD12</text>
<text x="163.6" y="90.1">PD11</text>
<text x="112" y="101.7">PB15/SPI2_MOSI/TIM1_CH3N</text>
<text x="112" y="99.8">PB14/SPI2_MISO/USART3_RTS/TIM1_CH2N</text>
<text x="112" y="97.9">PB13/SPI2_SCK/USART3_CTS/TIM1_CH1N</text>
<text x="163.6" y="97.9">PD15</text>
<text x="164.7" y="101.7">PE0</text>
<text x="155.9" y="105.6">PE2/TRACECK</text>
<text x="156.1" y="107.5">PE3/TRACED0</text>
<text x="164.7" y="103.6">PE1</text>
<text x="112" y="109.4">OSC_IN</text>
<text x="112" y="111.4">OSC_OUT</text>
<text x="156.1" y="109.4">PE4/TRACED1</text>
<text x="156.1" y="111.4">PE5/TRACED2</text>
<text x="156.1" y="113.3">PE6/RTACED3</text>
<text x="112" y="117.2">NRST</text>
<text x="164.7" y="115.2">PE7</text>
<text x="164.7" y="117.2">PE8</text>
<text x="164.7" y="119.1">PE9</text>
<text x="112" y="124.9">VREF-</text>
<text x="112" y="122.9">VREF+</text>
<text x="163.7" y="121">PE10</text>
<text x="163.7" y="122.9">PE11</text>
<text x="163.7" y="124.9">PE12</text>
<text x="112" y="130.7">VBAT</text>
<text x="163.7" y="126.8">PE13</text>
<text x="163.7" y="128.7">PE14</text>
<text x="163.7" y="130.7">PE15</text>
<text x="112" y="136.5">BOOT0</text>
<text x="112" y="138.4">NC</text>
<text x="127.3" y="142.4" transform="rotate(-90 127.3 142.4)">VSSA</text>
<text x="129.2" y="142.4" transform="rotate(-90 129.2 142.4)">VSS_1</text>
<text x="131.1" y="142.4" transform="rotate(-90 131.1 142.4)">VSS_2</text>
<text x="133.1" y="142.4" transform="rotate(-90 133.1 142.4)">VSS_3</text>
<text x="135" y="142.4" transform="rotate(-90 135 142.4)">VSS_4</text>
<text x="136.9" y="142.4" transform="rotate(-90 136.9 142.4)">VSS_5</text>
<text x="16.6" y="166.4">VCC</text>
<text x="18" y="170.2">D+</text>
<text x="18.5" y="168.3">D-</text>
<text x="18.6" y="172.2">ID</text>
<text x="62.8" y="169.3">1</text>
<text x="62.8" y="171.2">3</text>
<text x="62.8" y="173.1">5</text>
<text x="67.6" y="169.3">2</text>
<text x="67.6" y="171.2">4</text>
<text x="67.6" y="173.1">6</text>
<text x="16.4" y="174.1">GND</text>
<text x="62.8" y="175.1">7</text>
<text x="67.6" y="175.1">8</text>
</g>
<g font-size="1.7" fill="#f00">
<text x="29" y="35.7">[3]</text>
<text x="44.2" y="35.7">K1</text>
<text x="96" y="34.9">K1</text>
<text x="175.1" y="34.8">KEY_ADC1</text>
<text x="225.3" y="35.9">KEY_ADC1</text>
<text x="241.3" y="35.7">[3]</text>
<text x="29" y="39.5">[6]</text>
<text x="29" y="41.5">[3]</text>
<text x="29" y="37.6">[3]</text>
<text x="36.5" y="39.5">CAMERA_EN</text>
<text x="41.3" y="37.6">PILOT</text>
<text x="44.2" y="41.5">K4</text>
<text x="96" y="36.9">PILOT</text>
<text x="175.1" y="40.6">FLASH_INT</text>
<text x="175.1" y="38.7">V_CHECK</text>
<text x="175.1" y="36.7">TMP_ADC</text>
<text x="225.3" y="37.8">TMP_ADC</text>
<text x="225.3" y="39.7">V_CHECK</text>
<text x="225.3" y="41.7">FLASH_INT</text>
<text x="241.3" y="37.6">[7]</text>
<text x="241.3" y="39.5">[7]</text>
<text x="241.3" y="41.5">[2]</text>
<text x="29" y="43.4">[6]</text>
<text x="29" y="47.3">[6]</text>
<text x="29" y="45.3">[6]</text>
<text x="38.5" y="43.4">FLASH_IN</text>
<text x="39" y="45.3">SPI_SCK</text>
<text x="40.4" y="47.3">SPI_IN</text>
<text x="96" y="44.4">SPI_SCK</text>
<text x="96" y="42.5">FLASH_IN</text>
<text x="96" y="46.4">SPI_IN</text>
<text x="175.1" y="46.5">PHOTOSEN</text>
<text x="225.3" y="47.5">PHOTOSEN</text>
<text x="241.3" y="47.3">[1]</text>
<text x="29" y="53">[1]</text>
<text x="29" y="49.2">[6]</text>
<text x="32.3" y="53">PHOTOSEN_PWR</text>
<text x="39" y="49.2">SPI_OUT</text>
<text x="96" y="48.3">SPI_OUT</text>
<text x="175.1" y="52.3">BUZZER</text>
<text x="175.1" y="48.3">MOTOR_IN2</text>
<text x="175.1" y="50.2">MOTOR_IN1</text>
<text x="225.9" y="49.2">MOTOR_IN2</text>
<text x="225.9" y="51.1">MOTOR_IN1</text>
<text x="225.9" y="53">BUZZER</text>
<text x="241.3" y="49.2">[5]</text>
<text x="241.3" y="51.1">[5]</text>
<text x="241.3" y="53">[7]</text>
<text x="94" y="54.1">USART1_TX</text>
<text x="94" y="56">USART1_RX</text>
<text x="94" y="58">USB_D-</text>
<text x="94" y="59.9">USB_D+</text>
<text x="175.1" y="59.9">DEBUG_DATA</text>
<text x="175.1" y="54.1">LCD_RST</text>
<text x="175.1" y="56">TRIG_EN</text>
<text x="175.1" y="58">EXT_DET</text>
<text x="225.3" y="59">EXT_DET</text>
<text x="225.9" y="55">LCD_RST</text>
<text x="225.9" y="56.9">TRIG_EN</text>
<text x="241.3" y="55">[4]</text>
<text x="241.3" y="56.9">[7]</text>
<text x="241.3" y="58.8">[2]</text>
<text x="29" y="62.7">[3]</text>
<text x="29" y="64.6">[3]</text>
<text x="44.2" y="62.7">K2</text>
<text x="44.2" y="64.6">K3</text>
<text x="96" y="63.9">K3</text>
<text x="96" y="61.9">K2</text>
<text x="175.1" y="61.8">DEBUG_CLK</text>
<text x="29" y="68.5">[6]</text>
<text x="33.6" y="68.5">CAMERA_WAKE</text>
<text x="94" y="69.6">PWR_DET</text>
<text x="94" y="71.5">ZOOM_DET</text>
<text x="175.1" y="71.5">RGB_INT</text>
<text x="175.1" y="69.6">RGB_SDA</text>
<text x="175.1" y="67.6">RGB_SCL</text>
<text x="225.9" y="68.5">RGB_SCL</text>
<text x="225.9" y="70.4">RGB_SDA</text>
<text x="241.3" y="68.5">[5]</text>
<text x="241.3" y="70.4">[5]</text>
<text x="29" y="76.2">[2]</text>
<text x="29" y="72.3">[5]</text>
<text x="34.2" y="76.2">SENSOR_SW</text>
<text x="36.5" y="72.3">ZOOM_DET</text>
<text x="92.1" y="77.3">BOUNCE_DET1</text>
<text x="175.1" y="73.4">EXT_CON</text>
<text x="175.1" y="77.3">DEVICE_DET_LED</text>
<text x="175.1" y="75.4">DEVICE_DET</text>
<text x="225.3" y="72.6">RGB_INT</text>
<text x="225.3" y="76.4">DEVICE_DET</text>
<text x="225.9" y="74.3">EXT_CON</text>
<text x="241.3" y="74.3">[7]</text>
<text x="241.3" y="72.3">[5]</text>
<text x="241.3" y="76.2">[5]</text>
<text x="29" y="78.1">[3]</text>
<text x="29" y="83.9">[3]</text>
<text x="33.6" y="78.1">BOUNCE_DET1</text>
<text x="33.6" y="83.9">BOUNCE_DET2</text>
<text x="92.1" y="83.1">BOUNCE_DET2</text>
<text x="175.1" y="83.1">LCD_A0</text>
<text x="175.1" y="79.2">DIFFUSER_DET</text>
<text x="225.3" y="80.3">DIFFUSER_DET</text>
<text x="225.9" y="78.1">DEVICE_DET_LED[5]</text>
<text x="225.9" y="83.9">LCD_A0</text>
<text x="241.3" y="83.9">[4]</text>
<text x="241.3" y="80.1">[5]</text>
<text x="29" y="87.8">[2]</text>
<text x="29" y="89.7">[2]</text>
<text x="35.2" y="87.8">FLASH_PWM</text>
<text x="35.2" y="89.7">FLASH_ENA</text>
<text x="92.1" y="86.9">FLASH_PWM</text>
<text x="92.1" y="88.9">FLASH_ENA</text>
<text x="175.1" y="86.9">BOOST_EN</text>
<text x="175.1" y="85">LCD_CSB</text>
<text x="175.1" y="88.9">BLIGHT_PWM1</text>
<text x="225.9" y="85.9">LCD_CSB</text>
<text x="225.9" y="87.8">BOOST_EN</text>
<text x="225.9" y="89.7">BLIGHT_PWM1</text>
<text x="241.3" y="85.9">[4]</text>
<text x="241.3" y="89.7">[4]</text>
<text x="241.3" y="87.8">[7]</text>
<text x="29" y="91.7">[3]</text>
<text x="29" y="93.6">[3]</text>
<text x="29" y="95.5">[7]</text>
<text x="33.2" y="95.5">KEY_PWR_SW</text>
<text x="41.3" y="91.7">VER1</text>
<text x="41.3" y="93.6">VER2</text>
<text x="92.1" y="92.8">VER2</text>
<text x="92.1" y="90.9">VER1</text>
<text x="92.1" y="94.7">KEY_PWR_SW</text>
<text x="175.1" y="92.7">CHARGE_EN</text>
<text x="175.1" y="90.8">BLIGHT_PWM2</text>
<text x="225.9" y="91.7">BLIGHT_PWM2</text>
<text x="225.9" y="93.6">CHARGE_EN</text>
<text x="241.3" y="93.6">[7]</text>
<text x="241.3" y="91.7">[4]</text>
<text x="29" y="97.5">[4]</text>
<text x="29" y="101.3">[4]</text>
<text x="29" y="99.4">[7]</text>
<text x="37.1" y="101.3">LCD_SDA</text>
<text x="38.1" y="97.5">LCD_SCL</text>
<text x="39" y="99.4">30V_EN</text>
<text x="92.1" y="100.4">LCD_SDA</text>
<text x="92.1" y="96.6">LCD_SCL</text>
<text x="92.1" y="98.5">30V_EN</text>
<text x="175.1" y="96.6">PILOT_R</text>
<text x="175.1" y="100.4">DAC_SDA</text>
<text x="225.9" y="101.3">DAC_SDA</text>
<text x="241.3" y="101.3">[2]</text>
<text x="175.1" y="106.2">TTL_R3</text>
<text x="175.1" y="102.4">DAC_SDL</text>
<text x="225.9" y="103.3">DAC_SCL</text>
<text x="225.9" y="107.1">TTL_R3</text>
<text x="241.3" y="103.3">[2]</text>
<text x="241.3" y="107.1">[2]</text>
<text x="175.1" y="112">AF_OUT3</text>
<text x="175.1" y="110.1">AF_OUT2</text>
<text x="175.1" y="108.2">AF_OUT1</text>
<text x="225.9" y="109">AF_OUT1</text>
<text x="225.9" y="111">AF_OUT2</text>
<text x="225.9" y="112.9">AF_OUT3</text>
<text x="241.3" y="109">[8]</text>
<text x="241.3" y="111">[8]</text>
<text x="241.3" y="112.9">[8]</text>
<text x="175.1" y="115.9">MOTOR_ENA</text>
<text x="175.1" y="119.7">TTL_R1</text>
<text x="225.9" y="116.8">MOTOR_ENA</text>
<text x="241.3" y="116.8">[5]</text>
<text x="175.1" y="125.5">AUTO_DISCHARGE</text>
<text x="175.1" y="121.7">TTL_R2</text>
<text x="175.1" y="123.6">TTL_DISCHARGE</text>
<text x="225.9" y="120.6">TTL_R1</text>
<text x="225.9" y="122.6">TTL_R2</text>
<text x="225.9" y="124.5">TTL_DISCHARGE [2]</text>
<text x="241.3" y="120.6">[2]</text>
<text x="241.3" y="122.6">[2]</text>
<text x="175.1" y="129.4">KEY_BLIGHT</text>
<text x="175.1" y="127.5">AUTO_R1</text>
<text x="225.9" y="126.4">AUTO_DISCHARGE[2]</text>
<text x="225.9" y="128.3">AUTO_R1</text>
<text x="225.9" y="130.3">KEY_BLIGHT</text>
<text x="241.3" y="128.3">[2]</text>
<text x="241.3" y="130.3">[3]</text>
<text x="96" y="135.3">BOOT0</text>
<text x="169.3" y="157.4">BOOST_EN</text>
<text x="46.8" y="168">USART1_TX</text>
<text x="211.8" y="163.2">PWR_DET</text>
<text x="46.8" y="169.9">USART1_RX</text>
<text x="47.7" y="172">BOOT0</text>
<text x="75.7" y="171.9">USBA_D+</text>
<text x="75.7" y="169.9">USBA_D-</text>
<text x="99.8" y="169.9">USB_D-</text>
<text x="99.8" y="171.9">USB_D+</text>
</g>
<g font-size="1.7" fill="#800000">
<text x="74.4" y="73.5">R101</text>
<text x="82.1" y="73.5">100K R0402</text>
<text x="263.5" y="76.4">R102</text>
<text x="263.5" y="78.3">1K</text>
<text x="61.8" y="106.3">X1</text>
<text x="60.9" y="108.3">8MHZ</text>
<text x="47.3" y="115">C36</text>
<text x="47.3" y="116.9">15P</text>
<text x="75.3" y="115">C37</text>
<text x="75.3" y="116.9">15P</text>
<text x="52.2" y="132.2">R103</text>
<text x="52.2" y="133.8">10K</text>
<text x="61.8" y="133.3">D26</text>
<text x="61.8" y="136.2">1SS404</text>
<text x="53.5" y="143.6">C38</text>
<text x="53.7" y="145.3">1uF</text>
<text x="73.6" y="144.2">C39</text>
<text x="73.8" y="146.1">1uF</text>
<text x="61.8" y="166.2">J9</text>
<text x="79.2" y="163.3">R105</text>
<text x="79.2" y="165.2">1.5K</text>
<text x="90.8" y="164.3">R106</text>
<text x="90.8" y="166.2">22OHM</text>
<text x="213.3" y="167.1">C40</text>
<text x="112.4" y="168.5">C41</text>
<text x="112.4" y="170.4">100nF</text>
<text x="119.7" y="170.2">100nF</text>
<text x="119.9" y="168.5">C42</text>
<text x="127.6" y="168.7">C43</text>
<text x="127.6" y="170.2">100nF</text>
<text x="135.5" y="168.7">C44</text>
<text x="135.5" y="170.2">100nF</text>
<text x="143.1" y="168.5">C45</text>
<text x="143.3" y="170">100nF</text>
<text x="150.8" y="168.7">C46</text>
<text x="150.8" y="170.2">100nF</text>
<text x="158.7" y="168.7">C47</text>
<text x="158.7" y="170.4">100nF</text>
<text x="165.7" y="170.2">100nF</text>
<text x="165.9" y="168.5">C48</text>
<text x="213.3" y="169.1">100nF</text>
<text x="41.5" y="176.8">R109</text>
<text x="41.5" y="178.7">10K</text>
<text x="59.9" y="177.8">UPDATE-PORT</text>
<text x="90.8" y="174.9">R108</text>
<text x="90.8" y="176.8">22OHM</text>
</g>
<g font-size="1.4">
<text x="30.9" y="11.7">5</text>
<text x="88.8" y="11.7">4</text>
<text x="146.7" y="11.7">3</text>
<text x="204.7" y="11.7">2</text>
<text x="262.6" y="11.7">1</text>
<text x=".5" y="36.3">D</text>
<text x="292" y="36.3">D</text>
<text x=".5" y="82.1">C</text>
<text x="292" y="82.1">C</text>
<text x=".5" y="128">B</text>
<text x="292" y="128">B</text>
<text x=".5" y="173.8">A</text>
<text x="292" y="173.8">A</text>
<text x="30.9" y="197">5</text>
<text x="88.8" y="197">4</text>
<text x="146.7" y="197">3</text>
<text x="204.7" y="197">2</text>
<text x="262.6" y="197">1</text>
</g>
</svg>
